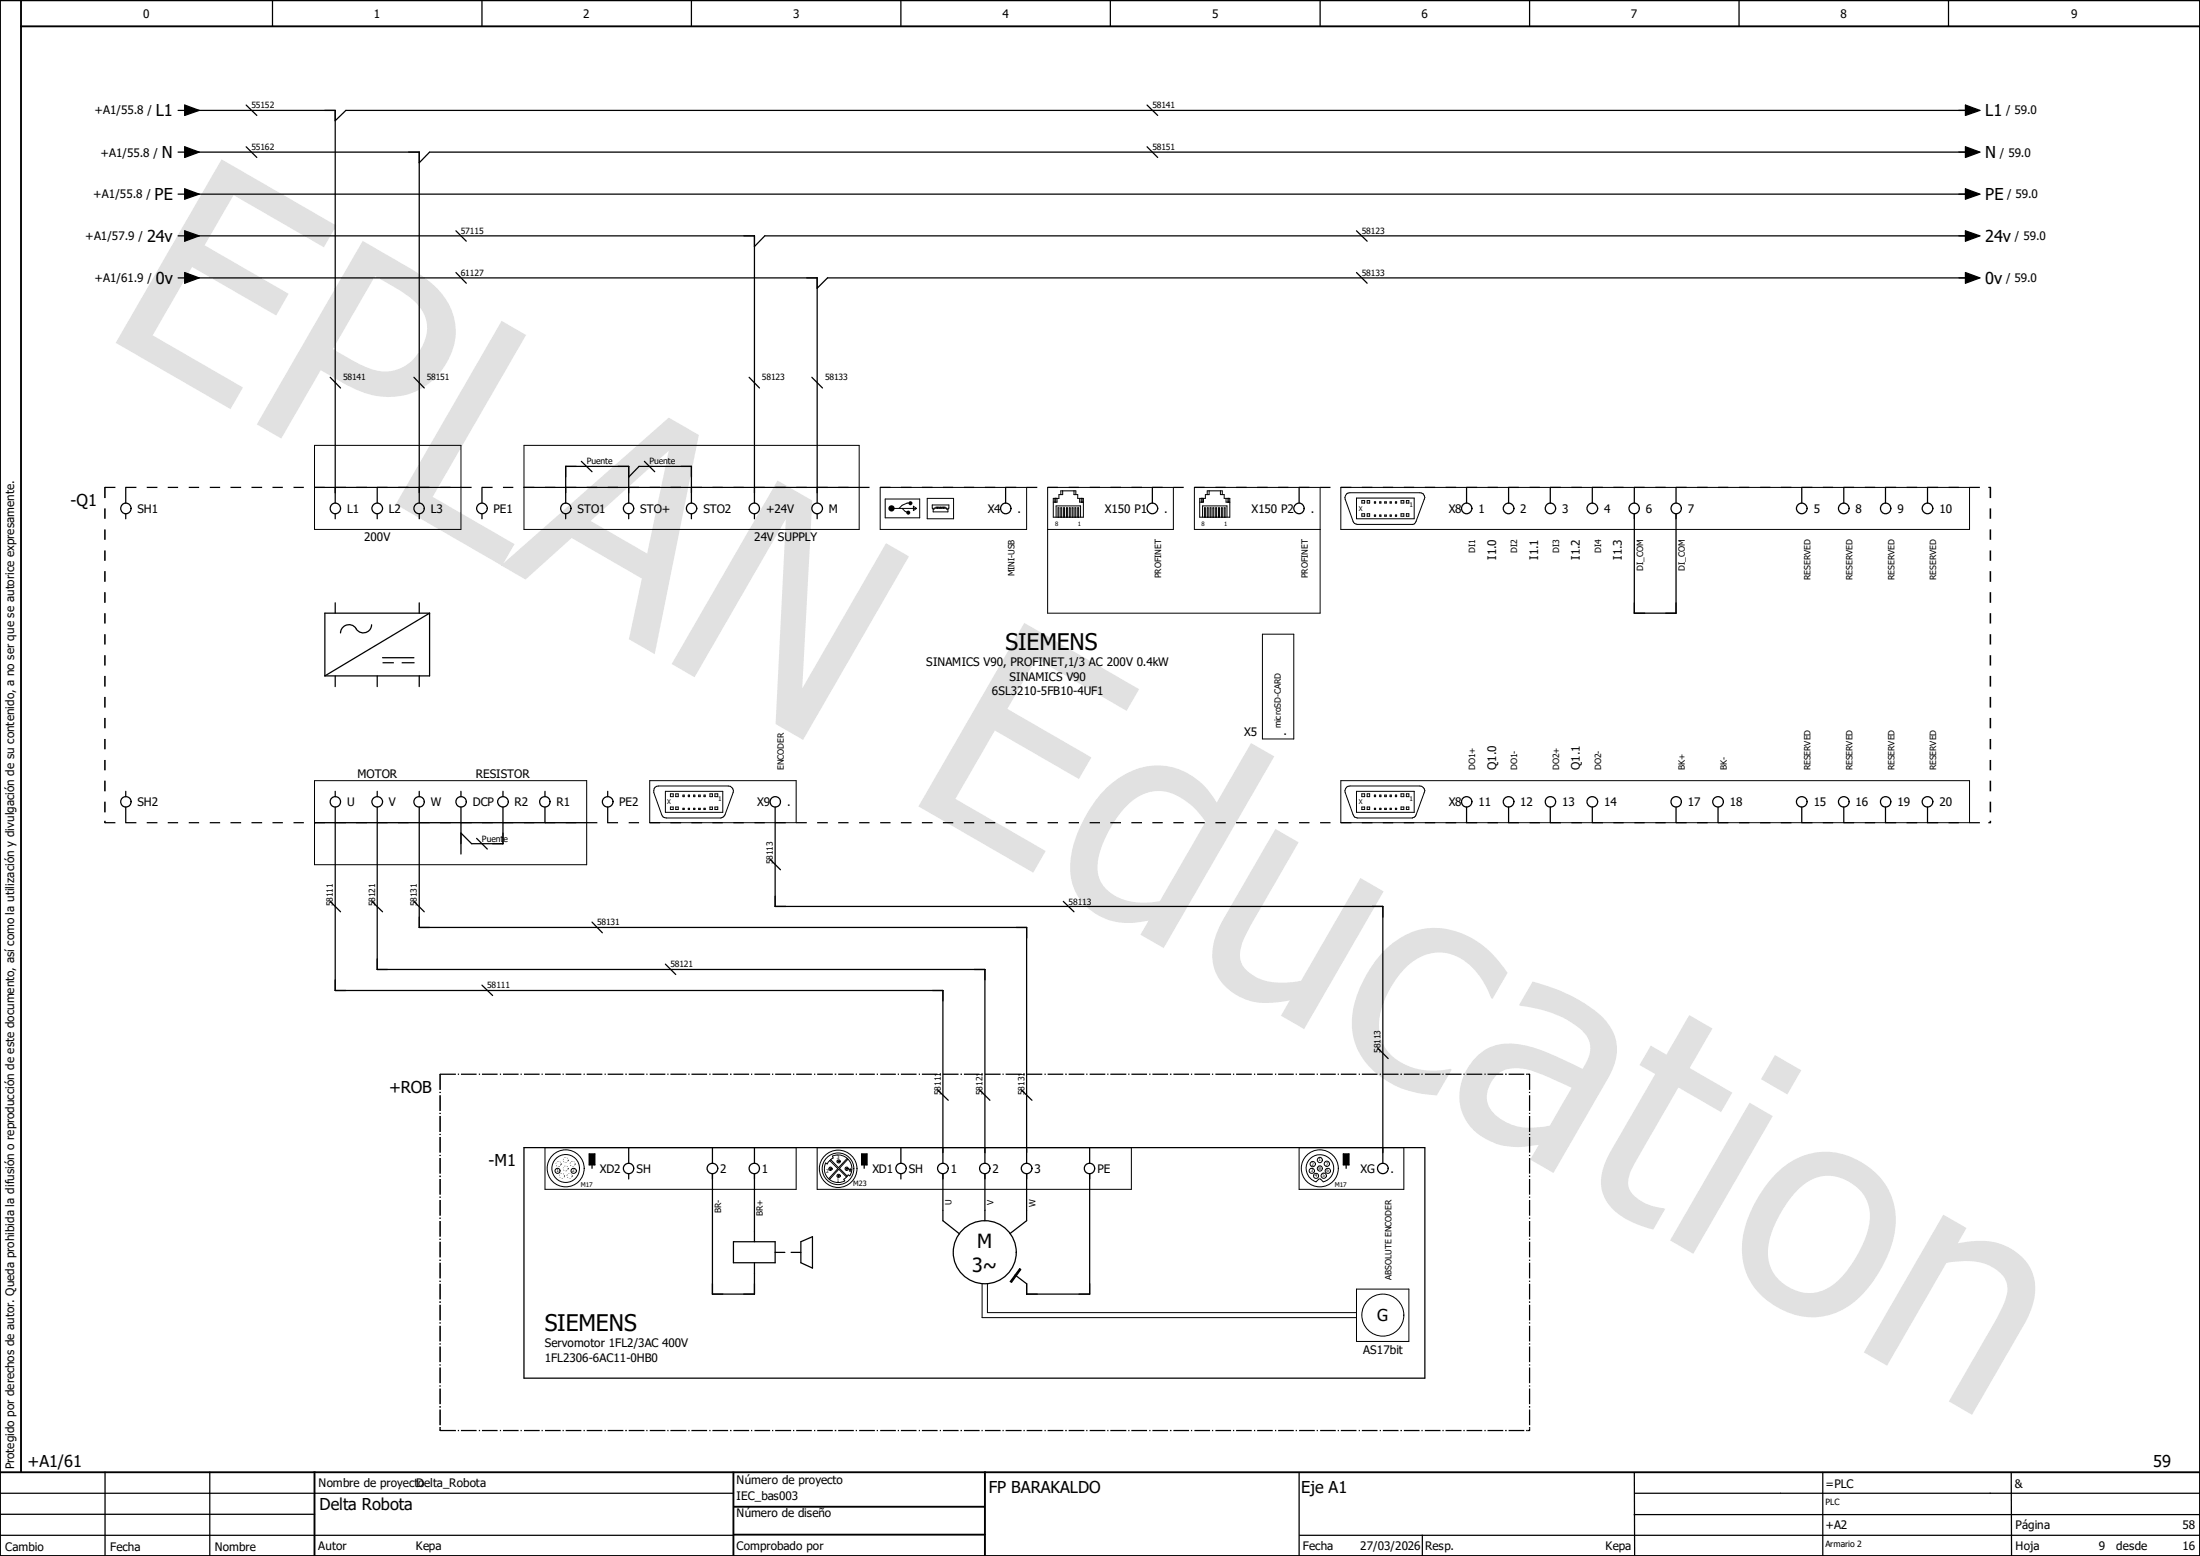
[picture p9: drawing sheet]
<svg xmlns="http://www.w3.org/2000/svg" width="297mm" height="210mm" viewBox="0 0 297 210" stroke-linecap="round" stroke-linejoin="round" font-family="sans-serif">
<path d="M210.1 -.1l-210.1 210.2M0 160.4l70.2 49.6M0 210v.1" fill="none" stroke="#fff" stroke-width=".14"/>
<g fill="none" stroke="#000" stroke-width=".17">
<path d="M36.8 0v3.6M65.1 0v3.6M93.3 0v3.6M121.6 0v3.6M149.9 0v3.6M178.2 0v3.6M206.5 0v3.6M234.8 0v3.6M263.1 0v3.6M14.2 198.7v11.3M28.3 198.7v11.3M175.4 198.8v11.2"/>
<path d="M220.6 198.8l.1 11M246.1 198.8v11.2M271.5 198.8l.1 11.1M0 207.2h99M0 201.5h99M0 204.4h42.5M175.5 207.2h121.5M192 207.2v2.8M220.6 204.4h76.4M220.6 201.5h76.4"/>
</g>
<path d="M0 0h297v210h-297zM2.8 3.6h294.2M2.8 0v198.7M0 198.7h297M42.5 198.7v11.3M99 198.8v11.1M133 198.7v11.3M99 203.4h33.9M99.1 207.1h33.9" fill="none" stroke="#000" stroke-width=".25"/>
<path d="M29.9 21.5l15.5 9-1.7 2.9-12.2-7.1-3.9 6.8 11.4 6.6-1.7 2.9-11.4-6.6-5.3 9.3 12.2 7-1.7 2.9-15.5-8.9zM49 32.5l6.2 3.6a13 13 0 0 1 5.6 5.3 7.9 7.9 0 0 1-.8 8.1 9.1 9.1 0 0 1-11.7 3.2 38.5 38.5 0 0 1-5-2.7l-5.3 9.2-3.3-1.9zM50.6 37.3l-5.7 9.8 2.3 1.3a10.2 10.2 0 0 0 5 1.7 6.1 6.1 0 0 0 5.3-6.9 7.2 7.2 0 0 0-3.6-4.1zM67.7 43.3l3.3 1.9-12.6 21.9 11.1 6.3-1.7 3-14.4-8.3zM67.6 76.3l22.7-19.9 4 2.3-5.9 29.6-3.5-2 1.8-8.2-9.5-5.5-6.2 5.6zM79.7 70.3l7.7 4.4 2.9-13.9zM105 64.9l4.7 2.7-1.4 25.3 11.3-19.6 3.1 1.8-14.3 24.8-3.7-2.2 1.4-27.6-12.3 21.3-3.1-1.8zM138.3 84.1l15.5 8.9-1.7 2.9-12.2-7-3.9 6.8 11.3 6.5-1.6 2.9-11.4-6.5-5.3 9.2 12.2 7.1-1.7 2.9-15.5-9zM149.4 106.4a9.5 9.5 0 0 1 9.3-2.7 9.8 9.8 0 0 1 5.6 4.6l4.6-8 3.1 1.8-14.9 25.9-3.1-1.8 1.1-1.9a9.1 9.1 0 0 1-7.5-1.2 7.2 7.2 0 0 1-3-7.5 18 18 0 0 1 4.8-9.2zM152.1 108.8a15.1 15.1 0 0 0-3.9 7.8 4.5 4.5 0 0 0 3.2 4.7 9.6 9.6 0 0 0 5.2 .3l6.2-10.7a9.3 9.3 0 0 0-5.7-4.1 5.9 5.9 0 0 0-5 2zM172.2 111.9l3.1 1.8-6.4 11.1a8.6 8.6 0 0 0-1.5 4.4 4 4 0 0 0 3 3 10.8 10.8 0 0 0 5.2 .2l8.1-13.9 3.1 1.8-10.7 18.6-3.2-1.8 1.2-2.1a10.2 10.2 0 0 1-6.6-.4 6.3 6.3 0 0 1-3.4-8.3l1.1-2.4zM186.7 128.5a9.3 9.3 0 0 1 10.5-2.6 13.2 13.2 0 0 1 6.3 5.4l-2 3.5-.2-.1a9.9 9.9 0 0 0-4.8-5.7 6 6 0 0 0-6.6 1.5 12.9 12.9 0 0 0-3.7 7.4 5.7 5.7 0 0 0 4 6 9.8 9.8 0 0 0 5.6 .4l.2 .1-2 3.5a12.4 12.4 0 0 1-10.3-5.4 9.5 9.5 0 0 1-.2-9 17.6 17.6 0 0 1 3.2-5zM201.9 145.2a3.6 3.6 0 0 0-.6 4.6 7.1 7.1 0 0 0 6.9 2.3l1-.2 3-5.1-1.9-.8a15.4 15.4 0 0 0-5.6-1.8h-.4a3.2 3.2 0 0 0-2.4 1zM206.9 132.5a21.8 21.8 0 0 1 9.6 4.9 6.1 6.1 0 0 1 .9 7.7l-7.7 13.2-3.1-1.8 1.1-2a10.5 10.5 0 0 1-6.4-.4 6.6 6.6 0 0 1-3-10.3 6.3 6.3 0 0 1 6.8-2.8 28.7 28.7 0 0 1 7.8 2.9l.7 .4a4.3 4.3 0 0 0 .9-3.8 7 7 0 0 0-3.4-3.1 17.9 17.9 0 0 0-5.8-1.6l-.2-.1zM222.9 141.1l2.1 1.2 3.1-5.3 3.1 1.8-3.1 5.4 5.8 3.3-1.5 2.6-5.8-3.3-5.1 8.9a10.4 10.4 0 0 0-1.7 3.8 2.76 2.76 0 0 0 1.6 2.5 6.9 6.9 0 0 0 3.2 1.1l.2 .1-1.6 2.8-1.2-.4a10.4 10.4 0 0 1-4.9-3.1 5.4 5.4 0 0 1-.4-5.7l.8-1.5 6-10.3-2.2-1.3zM236.2 148.8l3.1 1.8-10.7 18.6-3.1-1.8zM239.6 142.4l3.6 2.1-1.9 3.2-3.6-2zM239.5 158.6a9.1 9.1 0 0 1 12.5-1.3 9 9 0 0 1 3.5 10.5 16.9 16.9 0 0 1-5.9 8.5 8.9 8.9 0 0 1-10.5-.4 9 9 0 0 1-3.4-10.6 18.1 18.1 0 0 1 3.8-6.7zM242.6 160.7a15.1 15.1 0 0 0-3.9 7.7 5.6 5.6 0 0 0 6.9 6 8.5 8.5 0 0 0 4.5-4 12.4 12.4 0 0 0 2.3-6.3 5.6 5.6 0 0 0-6.2-5.4 6.1 6.1 0 0 0-3.6 2zM262.4 163.9l3.1 1.9-1.2 2a9.7 9.7 0 0 1 7.1 .7 6.2 6.2 0 0 1 2.9 7.9l-1.1 2.5-7 12.1-3.1-1.9 6.1-10.5a11.7 11.7 0 0 0 1.8-4.5 3.3 3.3 0 0 0-2.1-3.1 9.3 9.3 0 0 0-6.1-.5l-8 13.8-3.2-1.8z" fill="#e1e1e1"/>
<g fill="none" stroke="#000" stroke-width=".17">
<path d="M24 14.9h.9M24.9 14.2l2 .7-2 .7zM24.9 19.8l2 .7-2 .8zM25.5 14.9h19.8v53M33.2 14.2l1.5 1.4M33.2 19.8l1.5 1.5M154.9 14.2l1.4 1.4M154.9 19.8l1.4 1.5M265.3 14.2l2 .7-2 .7zM265.3 19.8l2 .7-2 .8zM265.9 14.9h-219.2l-1.4 1.4M24 20.5h.9"/>
<path d="M24 31.8h.9M24 37.5h.9M24 26.2h.9M24.9 25.5l2 .7-2 .7zM24.9 31.2l2 .6-2 .8zM24.9 36.8l2 .7-2 .7zM25.5 20.5h31.1v47.4M25.5 31.8h76.4v36.1M25.5 37.5h84.8v30.4M25.5 26.2h240.4M61.6 31.2l1.3 1.4M61.6 36.8l1.3 1.4"/>
<path d="M183.1 31.2l1.5 1.4M183.1 36.8l1.5 1.4M265.3 25.5l2 .7-2 .7zM265.3 31.2l2 .6-2 .8zM265.3 36.8l2 .7-2 .7zM265.9 20.5h-207.9l-1.4 1.5M265.9 31.8h-162.6l-1.4 1.5M265.9 37.5h-154.2l-1.4 1.4M44.6 50.9l1.4 1.5M55.9 50.9l1.4 1.5M101.1 50.9l1.4 1.5M109.6 50.9l1.4 1.5"/>
<path d="M17 65.8v2.1M17 69.3v.7M45.3 69.3v.7M50.9 65.8v2.1M50.9 69.3v.7M56.6 69.3v.7M65.1 65.8v2.1M65.1 69.3v.7M76.4 67.9v-5h8.5v5M76.4 69.3v.7M78.5 62.3l1.4 1.4M84.9 64.4l1.4-1.5h7v5"/>
<path d="M84.9 69.3v.7M87 62.3l1.4 1.4M93.3 69.3v.7M101.9 69.3v.7M110.3 69.3v.7M135.8 65.8v2.1M155.6 65.8v2.1M175.4 65.8v2.1M198 65.8v2.1M203.7 65.8v2.1M209.3 65.8v2.1M215 65.8v2.1"/>
<path d="M220.6 69.3v13.5h5.7v-13.5M220.6 65.8v2.1M226.3 65.8v2.1M243.2 65.8v2.1M248.9 65.8v2.1M254.6 65.8v2.1M260.2 65.8v2.1M45.3 81.4v1.4M45.3 91.2v1.5M50.2 84.3a1.12 1.12 0 0 1-.9 1.1 1.12 1.12 0 0 1-1.2-.5 1.14 1.14 0 0 0-1.3-.5 1.14 1.14 0 0 0-.8 1M50.9 91.2v1.5M51.6 88.8h4.3"/>
<path d="M51.6 89.5h1.6M54.3 89.5h1.6M56.6 81.4v1.4M56.6 91.2v1.5M58 82.8h-14.1v8.4M58 82.8v8.4h-14.1M58 82.8l-14.1 8.4M17 106.8v.7M17 108.9v2.1M45.3 106.8v.7M45.3 108.9v24.8h82v23.3M50.9 106.8v.7"/>
<path d="M50.9 108.9v22h82.1v26.1M56.6 106.8v.7M56.6 108.9v16.3h82v31.8M62.2 106.8v.7M62.2 108.9v6.4M64.3 113.2l1.5 1.4M67.9 108.9v5h-4.2l-1.5-1.5M67.9 106.8v.7M73.6 106.8v.7M73.6 108.9v2.1M82 106.8v.7M82 108.9v2.1"/>
<path d="M104 116l1.4 1.4M104.6 108.9v13.4h82.1v34.7M198 108.9v2.1M203.7 108.9v2.1M209.3 108.9v2.1M215 108.9v2.1M226.3 108.9v2.1M231.9 108.9v2.1M243.2 108.9v2.1M248.9 108.9v2.1M254.6 108.9v2.1M260.2 108.9v2.1"/>
<path d="M44.6 121.7l1.4 1.4M50.2 121.7l1.4 1.4M55.9 121.7l1.4 1.4M65.1 133l1.4 1.4M79.9 124.5l1.4 1.4M89.8 130.1l1.4 1.4M143.6 121.7l1.4 1.4M70.7 154.9h121.7v31.1h-121.7zM79.5 155.7h.8v1.5h-.8zM79.9 157.2v.5M84.9 154.9v2.1M84.9 158.4v.7"/>
<path d="M96.2 158.4v16.3h5.7v-4.3M96.2 154.9v2.1M101.9 154.9v2.1M101.9 158.4v9.2M116.3 155.7h.8v1.5h-.8zM116.7 157.2v.5M121.6 154.9v2.1M121.6 158.4v.7M126.6 147.1l1.4 1.4M127.3 158.4v6.4l2.2 1.7M132.2 147.1l1.4 1.4M133 158.4v6.4"/>
<path d="M137.9 147.1l1.4 1.4M138.6 158.4v6.4l-2.2 1.7M147.1 158.4v16.3h-8.5v-1.4l-1.6-1.2M147.1 154.9v2.1M181.4 155.7h.7v1.5h-.7zM181.7 157.2v.5M186 141.4l1.4 1.5M99 167.6h5.6v2.8h-5.6zM104.6 169h1.4M106.8 169h1.3M108.1 167.6l1.6-.7v4.3l-1.6-.8zM137.7 171.2l.1 .2-1.2 1.7-.2-.1z"/>
<circle cx="17" cy="68.6" r=".71"/>
<circle cx="45.3" cy="68.6" r=".71"/>
<circle cx="50.9" cy="68.6" r=".72"/>
<circle cx="56.6" cy="68.6" r=".71"/>
<circle cx="65.1" cy="68.6" r=".72"/>
<circle cx="76.4" cy="68.6" r=".71"/>
<circle cx="84.9" cy="68.6" r=".7"/>
<circle cx="93.4" cy="68.6" r=".71"/>
<circle cx="101.8" cy="68.6" r=".71"/>
<circle cx="110.3" cy="68.6" r=".72"/>
<circle cx="135.8" cy="68.6" r=".71"/>
<circle cx="155.6" cy="68.6" r=".72"/>
<circle cx="175.4" cy="68.6" r=".7"/>
<circle cx="198" cy="68.6" r=".71"/>
<circle cx="203.7" cy="68.6" r=".72"/>
<circle cx="209.3" cy="68.6" r=".71"/>
<circle cx="215" cy="68.6" r=".72"/>
<circle cx="220.6" cy="68.6" r=".71"/>
<circle cx="226.3" cy="68.6" r=".71"/>
<circle cx="243.3" cy="68.6" r=".72"/>
<circle cx="248.9" cy="68.6" r=".72"/>
<circle cx="254.6" cy="68.6" r=".71"/>
<circle cx="260.2" cy="68.6" r=".72"/>
<circle cx="17" cy="108.2" r=".7"/>
<circle cx="45.3" cy="108.2" r=".7"/>
<circle cx="50.9" cy="108.2" r=".71"/>
<circle cx="56.6" cy="108.2" r=".7"/>
<circle cx="62.2" cy="108.2" r=".7"/>
<circle cx="67.9" cy="108.2" r=".71"/>
<circle cx="73.6" cy="108.2" r=".7"/>
<circle cx="82.1" cy="108.2" r=".71"/>
<circle cx="104.7" cy="108.2" r=".7"/>
<circle cx="198" cy="108.2" r=".7"/>
<circle cx="203.7" cy="108.2" r=".71"/>
<circle cx="209.3" cy="108.2" r=".7"/>
<circle cx="215" cy="108.2" r=".71"/>
<circle cx="226.3" cy="108.2" r=".7"/>
<circle cx="232" cy="108.2" r=".71"/>
<circle cx="243.3" cy="108.2" r=".71"/>
<circle cx="248.9" cy="108.2" r=".71"/>
<circle cx="254.6" cy="108.2" r=".7"/>
<circle cx="260.2" cy="108.2" r=".71"/>
<circle cx="84.9" cy="157.7" r=".7"/>
<circle cx="96.2" cy="157.7" r=".71"/>
<circle cx="101.8" cy="157.7" r=".7"/>
<circle cx="121.6" cy="157.7" r=".7"/>
<circle cx="127.3" cy="157.7" r=".71"/>
<circle cx="132.9" cy="157.7" r=".7"/>
<circle cx="138.6" cy="157.7" r=".71"/>
<circle cx="147.1" cy="157.7" r=".7"/>
<circle cx="186.7" cy="157.7" r=".71"/>
<circle cx="132.9" cy="169" r="4.3"/>
</g>
<g fill="none" stroke="#000" stroke-width=".14">
<path d="M42.5 65.8h19.7M42.5 60.1h19.7v11.4h-19.7zM70.7 65.8h45.3M70.7 60.1h45.3v11.4h-45.3zM118.8 65.8h19.8v5.7h-19.8zM119.5 67.4h4.7v2.5h-4.7zM120.4 68.6h3.3M121.8 68.6l.4 .4 .4 .2M122.8 67.9h-.3l-.7 .3-.4 .4M123.3 68.3l.4 .3-.4 .3zM125.2 67.3h3.5v2.7h-3.5zM126 68.7h.1v-.1h1.7v.1h.2"/>
<path d="M126 68.7v.4h2v-.4M126 68.7l-.1-.1v-.4h2.2v.4l-.1 .1M126.4 68.6v-.1h.1v.1M126.6 68.6v-.1h.2v.1M126.9 68.6v-.1h.1v.1M127.2 68.6v-.1h.1v.1M127.4 68.6v-.1h.2v.1M141.4 71.5h17v-5.7h-17v17h36.8v-17h-17v5.7h17M142.4 67.3v.5M142.5 67.3v.5M142.6 69.8v-1.5h3.3v1.5M142.7 67.3v.5h-.5"/>
<path d="M142.8 69.8v-1.3h.2v1.3M143.2 66.8v-.5h2v.5M143.2 69.8v-1.3h.1v1.3M143.5 66.3v.5h-.5v.5h-.8v2.5h4.1v-2.5h-.8v-.5h-.5v-.5M143.6 69.8v-1.3h.1v1.3M144 69.8v-1.3h.1v1.3M144.4 69.8v-1.3h.1v1.3M144.7 69.8v-1.3h.2v1.3M145.1 69.8v-1.3h.1v1.3M145.5 69.8v-1.3h.1v1.3M145.8 67.3v.5h.5M146 67.3v.5"/>
<path d="M146.1 67.3v.5M162.2 67.3v.5M162.3 67.3v.5M162.3 69.8v-1.5h3.4v1.5M162.5 67.3v.5h-.5M162.6 69.8v-1.3h.1v1.3M163 66.8v-.5h2v.5M163 69.8v-1.3h.1v1.3M163.2 66.3v.5h-.5v.5h-.7v2.5h4v-2.5h-.7v-.5h-.5v-.5M163.4 69.8v-1.3h.1v1.3M163.7 69.8v-1.3h.2v1.3M164.1 69.8v-1.3h.2v1.3"/>
<path d="M164.5 69.8v-1.3h.1v1.3M164.9 69.8v-1.3h.1v1.3M165.3 69.8v-1.3h.1v1.3M165.5 67.3v.5h.5M165.8 67.3v.5M165.9 67.3v.5M181 65.8h84.9v5.7h-84.9zM181.8 66.7l.4-.2h9.5a.62 .62 0 0 1 .6 .9l-1.1 3-.2 .3-.2 .1h-7.5a.62 .62 0 0 1-.6-.4l-1.1-3v-.3zM183.1 67.2h7.8v2.8h-7.8zM183.9 67.6h.3v.3h-.3zM183.9 69.3h.3v.4h-.3zM184.6 67.6h.3v.3h-.3z"/>
<path d="M184.6 69.3h.3v.4h-.3zM185.5 67.7h.2v.2h-.2zM185.5 69.5h.2v.2h-.2zM186.3 67.7h.1v.2h-.1zM186.3 69.5h.1v.2h-.1zM186.9 67.7h.3v.2h-.3zM186.9 69.5h.3v.2h-.3zM187.7 67.7h.1v.2h-.1zM187.7 69.5h.1v.2h-.1zM188.4 67.7h.2v.2h-.2zM188.4 69.5h.2v.2h-.2zM189.1 67.6h.4v.3h-.4z"/>
<path d="M189.1 69.3h.4v.4h-.4zM189.9 67.6h.3v.3h-.3zM189.9 69.3h.3v.4h-.3zM170.4 85.6h4.3v14.1h-4.3zM42.5 105.4h36.7v11.3h-36.7zM42.5 111h36.7M87.7 105.4h19.8v5.6h-19.8zM88.4 106.3l.5-.2h9.4a.7 .7 0 0 1 .7 .9l-1.1 3-.4 .4h-7.5a.6 .6 0 0 1-.7-.5l-1-2.9v-.5zM89.8 106.8h7.8v2.8h-7.8zM90.5 107.1h.4v.4h-.4zM90.5 108.9h.4v.4h-.4zM91.2 107.1h.4v.4h-.4z"/>
<path d="M91.2 108.9h.4v.4h-.4zM92.2 107.3h.2v.2h-.2zM92.2 109.1h.2v.2h-.2zM92.9 107.3h.2v.2h-.2zM92.9 109.1h.2v.2h-.2zM93.6 107.3h.2v.2h-.2zM93.6 109.1h.2v.2h-.2zM94.3 107.3h.2v.2h-.2zM94.3 109.1h.2v.2h-.2zM95 107.3h.2v.2h-.2zM95 109.1h.2v.2h-.2zM95.8 107.1h.4v.4h-.4z"/>
<path d="M95.8 108.9h.4v.4h-.4zM96.5 107.1h.4v.4h-.4zM96.5 108.9h.4v.4h-.4zM181 105.4h84.9v5.6h-84.9zM181.8 106.3l.4-.2h9.5a.65 .65 0 0 1 .6 .9l-1.1 3-.2 .3-.3 .1h-7.4a.59 .59 0 0 1-.6-.5l-1.1-2.9v-.3zM183.1 106.8h7.8v2.8h-7.8zM183.9 107.1h.3v.4h-.3zM183.9 108.9h.3v.4h-.3zM184.6 107.1h.3v.4h-.3zM184.6 108.9h.3v.4h-.3zM185.5 107.3h.2v.2h-.2zM185.5 109.1h.2v.2h-.2z"/>
<path d="M186.3 107.3h.1v.2h-.1zM186.3 109.1h.1v.2h-.1zM186.9 107.3h.3v.2h-.3zM186.9 109.1h.3v.2h-.3zM187.7 107.3h.1v.2h-.1zM187.7 109.1h.1v.2h-.1zM188.4 107.3h.2v.2h-.2zM188.4 109.1h.2v.2h-.2zM189.1 107.1h.4v.4h-.4zM189.1 108.9h.4v.4h-.4zM189.9 107.1h.3v.4h-.3zM189.9 108.9h.3v.4h-.3z"/>
<path d="M73.6 154.9h33.9v5.6h-33.9zM75.8 157.1h-.1M76.2 158.7h.1M76.7 156.6h.1M76.7 157.7h.1M77.3 158.7h.1M77.6 157.1h.1M110.3 154.9h42.4v5.6h-42.4zM112 157.6l.1-.1 .2 .1 .1 .2-.1 .1-.2 .1-.1-.1-.1-.1zM112 156.6l1.1 1.1-1.2 1.4M112 157.7h.2v.1h-.2zM112.4 156a1.85 1.85 0 0 1 2.1 .5 1.85 1.85 0 0 1 .2 2.2l-.2-.1-.6 .6 .1 .2a1.86 1.86 0 0 1-2.1-.3 1.86 1.86 0 0 1-.4-2.1l.2 .1 .3-.5 .5-.3z"/>
<path d="M113 158.6h.4l.1 .1-.1 .2h-.4zM113.1 156.6h.3l.1 .2-.1 .1h-.3l-.1-.1zM113.1 158.6h.2v.2h-.2zM113.1 156.7h.2v.1h-.2zM114.1 157.6h.4v.3l-.2 .1-.2-.1zM114.2 157.7h.2v.1h-.2zM114.3 158.9l-1.1-1.1-1.2 1.4M114.4 156.3l-1.2 1.3-1.1-1.1M114.5 156.5l-1.2 1.2 1.1 1M114.6 157.9h.3M114.7 158.1h.2M114.8 157.7v.2"/>
<path d="M175.4 154.9h14.1v5.6h-14.1zM176.9 156.4a1.86 1.86 0 0 1 2.9 .4 1.86 1.86 0 0 1-1.2 2.7l-.4-.4-.5 .4a1.89 1.89 0 0 1-.8-3.1zM132.6 173.3v4.5h50.5M133.3 173.3v3.9h49.8M183.1 174h7.1v7.1h-7.1z"/>
<circle cx="75.3" cy="158" r=".34"/>
<circle cx="76.4" cy="157.7" r="1.87"/>
<circle cx="76.4" cy="157.7" r="2.5"/>
<circle cx="77.5" cy="158" r=".35"/>
<circle cx="113.1" cy="157.8" r="2.13"/>
<circle cx="113.2" cy="157.8" r="2.53"/>
<circle cx="177.1" cy="158" r=".35"/>
<circle cx="177.2" cy="157.1" r=".36"/>
<circle cx="177.7" cy="158.7" r=".35"/>
<circle cx="178.2" cy="157.7" r=".35"/>
<circle cx="178.2" cy="156.6" r=".35"/>
<circle cx="178.2" cy="157.7" r="2.5"/>
<circle cx="178.7" cy="158.7" r=".36"/>
<circle cx="179.1" cy="157.1" r=".36"/>
<circle cx="179.3" cy="158" r=".35"/>
<circle cx="186.7" cy="177.5" r="2.84"/>
</g>
<g fill="#000">
<path d="M120 68.4a.42 .42 0 0 1 .5-.2 .42 .42 0 0 1 .3 .4h-.4h.4a.42 .42 0 0 1-.6 .4 .42 .42 0 0 1-.2-.6z" fill-rule="evenodd"/>
<path d="M122.4 69.1l.2-.2 .3 .3h-.3h.3a.28 .28 0 0 1-.3 .3 .28 .28 0 0 1-.2-.4z" fill-rule="evenodd"/>
<path d="M122.7 67.7h.3l.2 .2h-.3h.3a.28 .28 0 0 1-.3 .3 .28 .28 0 0 1-.3-.3z" fill-rule="evenodd"/>
</g>
<g fill="#000">
<path d="M24.9 14.2l2 .7-2 .7zM24.9 19.8l2 .7-2 .8zM265.3 14.2l2 .7-2 .7zM265.3 19.8l2 .7-2 .8zM24.9 25.5l2 .7-2 .7zM24.9 31.2l2 .6-2 .8zM24.9 36.8l2 .7-2 .7zM265.3 25.5l2 .7-2 .7zM265.3 31.2l2 .6-2 .8zM265.3 36.8l2 .7-2 .7zM268.4 65.7l.4 .1-.4 .1zM14.1 110.8h.2l-.1 .3-.1-.1z"/>
<path d="M268.4 111h.4l-.4 .1zM268.6 110.8h.2l-.1 .3-.1-.1zM79.5 155.7h.8v1.5h-.8zM116.3 155.7h.8v1.5h-.8zM181.4 155.7h.7v1.5h-.7zM206.2 144.9l.4 .1-.4 .1zM137.7 171.2l.1 .2-1.2 1.7-.2-.1zM59.3 192.8h.2l-.1 .4-.1-.1zM206.2 193l.4 .1-.4 .1zM206.4 192.8h.2l-.1 .4z"/>
<path d="M14.1 65.8v1.4h.2v-1.4l-.1-.1zM14.1 68.6v1.4h.2v-1.4zM14.1 71.5v1.4h.2v-1.4zM14.1 74.3v1.4h.2v-1.4zM14.1 77.1v1.4h.2v-1.4zM14.1 79.9v1.5h.2v-1.5zM14.1 82.8v1.4h.2v-1.4zM14.1 85.6v1.4h.2v-1.4zM14.1 88.4v1.4h.2v-1.4zM14.1 91.2v1.5h.2v-1.5zM14.1 94.1v1.4h.2v-1.4zM14.1 96.9v1.4h.2v-1.4zM14.1 99.7v1.4h.2v-1.4zM14.1 102.6v1.4h.2v-1.4zM14.1 105.4v1.4h.2v-1.4zM14.1 108.2v1.4h.2v-1.4z"/>
<path d="M14.1 65.8l.1 .1h1.4v-.2h-1.4zM17 65.7v.2h1.4v-.2zM19.8 65.7v.2h1.5v-.2zM22.6 65.7v.2h1.4v-.2zM25.5 65.7v.2h1.4v-.2zM28.3 65.7v.2h1.4v-.2zM31.1 65.7v.2h1.5v-.2zM34 65.7v.2h1.4v-.2zM36.8 65.7v.2h1.4v-.2zM39.6 65.7v.2h1.4v-.2zM42.5 65.7v.2h1.4v-.2z"/>
<path d="M45.3 65.7v.2h1.4v-.2zM48.1 65.7v.2h1.4v-.2zM50.9 65.7v.2h1.4v-.2zM53.8 65.7v.2h1.4v-.2zM56.6 65.7v.2h1.4v-.2zM59.4 65.7v.2h1.4v-.2zM62.2 65.7v.2h1.5v-.2zM65.1 65.7v.2h1.4v-.2zM67.9 65.7v.2h1.4v-.2zM70.7 65.7v.2h1.4v-.2zM73.6 65.7v.2h1.4v-.2z"/>
<path d="M76.4 65.7v.2h1.4v-.2zM79.2 65.7v.2h1.4v-.2zM82 65.7v.2h1.4v-.2zM84.9 65.7v.2h1.4v-.2zM87.7 65.7v.2h1.4v-.2zM90.5 65.7v.2h1.4v-.2zM93.3 65.7v.2h1.5v-.2zM96.2 65.7v.2h1.4v-.2zM99 65.7v.2h1.4v-.2zM101.9 65.7v.2h1.4v-.2zM104.6 65.7v.2h1.5v-.2z"/>
<path d="M107.5 65.7v.2h1.4v-.2zM110.3 65.7v.2h1.5v-.2zM113.2 65.7v.2h1.4v-.2zM116 65.7v.2h1.4v-.2zM118.8 65.7v.2h1.4v-.2zM121.6 65.7v.2h1.5v-.2zM124.5 65.7v.2h1.4v-.2zM127.3 65.7v.2h1.4v-.2zM130.1 65.7v.2h1.4v-.2zM133 65.7v.2h1.4v-.2zM135.8 65.7v.2h1.4v-.2z"/>
<path d="M138.6 65.7v.2h1.4v-.2zM141.4 65.7v.2h1.4v-.2zM144.3 65.7v.2h1.4v-.2zM147.1 65.7v.2h1.4v-.2zM149.9 65.7v.2h1.4v-.2zM152.7 65.7v.2h1.5v-.2zM155.6 65.7v.2h1.4v-.2zM158.4 65.7v.2h1.4v-.2zM161.2 65.7v.2h1.4v-.2zM164.1 65.7v.2h1.4v-.2zM166.9 65.7v.2h1.4v-.2z"/>
<path d="M169.7 65.7v.2h1.5v-.2zM172.6 65.7v.2h1.3v-.2zM175.4 65.7v.2h1.4v-.2zM178.2 65.7v.2h1.4v-.2zM181 65.7v.2h1.5v-.2zM183.9 65.7v.2h1.4v-.2zM186.7 65.7v.2h1.4v-.2zM189.5 65.7v.2h1.4v-.2zM192.4 65.7v.2h1.4v-.2zM195.2 65.7v.2h1.4v-.2zM198 65.7v.2h1.4v-.2z"/>
<path d="M200.8 65.7v.2h1.4v-.2zM203.7 65.7v.2h1.4v-.2zM206.5 65.7v.2h1.4v-.2zM209.3 65.7v.2h1.4v-.2zM212.1 65.7v.2h1.5v-.2zM215 65.7v.2h1.4v-.2zM217.8 65.7v.2h1.4v-.2zM220.6 65.7v.2h1.4v-.2zM223.5 65.7v.2h1.4v-.2zM226.3 65.7v.2h1.4v-.2zM229.1 65.7v.2h1.4v-.2z"/>
<path d="M231.9 65.7v.2h1.4v-.2zM234.8 65.7v.2h1.4v-.2zM237.6 65.7v.2h1.4v-.2zM240.4 65.7v.2h1.5v-.2zM243.2 65.7v.2h1.5v-.2zM246.1 65.7v.2h1.4v-.2zM248.9 65.7v.2h1.4v-.2zM251.8 65.7v.2h1.4v-.2zM254.6 65.7v.2h1.4v-.2zM257.4 65.7v.2h1.4v-.2zM260.2 65.7v.2h1.5v-.2zM263.1 65.7v.2h1.4v-.2zM265.9 65.7v.2h1.4v-.2z"/>
<path d="M268.6 65.8v1.4h.2v-1.4l-.1-.1zM268.6 68.6v1.4h.2v-1.4zM268.6 71.5v1.4h.2v-1.4zM268.6 74.3v1.4h.2v-1.4zM268.6 77.1v1.4h.2v-1.4zM268.6 79.9v1.5h.2v-1.5zM268.6 82.8v1.4h.2v-1.4zM268.6 85.6v1.4h.2v-1.4zM268.6 88.4v1.4h.2v-1.4zM268.6 91.2v1.5h.2v-1.5zM268.6 94.1v1.4h.2v-1.4zM268.6 96.9v1.4h.2v-1.4zM268.6 99.7v1.4h.2v-1.4zM268.6 102.6v1.4h.2v-1.4zM268.6 105.4v1.4h.2v-1.4zM268.6 108.2v1.4h.2v-1.4z"/>
<path d="M14.1 111l.1 .1h1.4v-.1h-1.4zM17 111v.1h1.4v-.1zM19.8 111v.1h1.5v-.1zM22.6 111v.1h1.4v-.1zM25.5 111v.1h1.4v-.1zM28.3 111v.1h1.4v-.1zM31.1 111v.1h1.5v-.1zM34 111v.1h1.4v-.1zM36.8 111v.1h1.4v-.1zM39.6 111v.1h1.4v-.1zM42.5 111v.1h1.4v-.1z"/>
<path d="M45.3 111v.1h1.4v-.1zM48.1 111v.1h1.4v-.1zM50.9 111v.1h1.4v-.1zM53.8 111v.1h1.4v-.1zM56.6 111v.1h1.4v-.1zM59.4 111v.1h1.4v-.1zM62.2 111v.1h1.5v-.1zM65.1 111v.1h1.4v-.1zM67.9 111v.1h1.4v-.1zM70.7 111v.1h1.4v-.1zM73.6 111v.1h1.4v-.1z"/>
<path d="M76.4 111v.1h1.4v-.1zM79.2 111v.1h1.4v-.1zM82 111v.1h1.4v-.1zM84.9 111v.1h1.4v-.1zM87.7 111v.1h1.4v-.1zM90.5 111v.1h1.4v-.1zM93.3 111v.1h1.5v-.1zM96.2 111v.1h1.4v-.1zM99 111v.1h1.4v-.1zM101.9 111v.1h1.4v-.1zM104.6 111v.1h1.5v-.1z"/>
<path d="M107.5 111v.1h1.4v-.1zM110.3 111v.1h1.5v-.1zM113.2 111v.1h1.4v-.1zM116 111v.1h1.4v-.1zM118.8 111v.1h1.4v-.1zM121.6 111v.1h1.5v-.1zM124.5 111v.1h1.4v-.1zM127.3 111v.1h1.4v-.1zM130.1 111v.1h1.4v-.1zM133 111v.1h1.4v-.1zM135.8 111v.1h1.4v-.1z"/>
<path d="M138.6 111v.1h1.4v-.1zM141.4 111v.1h1.4v-.1zM144.3 111v.1h1.4v-.1zM147.1 111v.1h1.4v-.1zM149.9 111v.1h1.4v-.1zM152.7 111v.1h1.5v-.1zM155.6 111v.1h1.4v-.1zM158.4 111v.1h1.4v-.1zM161.2 111v.1h1.4v-.1zM164.1 111v.1h1.4v-.1zM166.9 111v.1h1.4v-.1z"/>
<path d="M169.7 111v.1h1.5v-.1zM172.6 111v.1h1.3v-.1zM175.4 111v.1h1.4v-.1zM178.2 111v.1h1.4v-.1zM181 111v.1h1.5v-.1zM183.9 111v.1h1.4v-.1zM186.7 111v.1h1.4v-.1zM189.5 111v.1h1.4v-.1zM192.4 111v.1h1.4v-.1zM195.2 111v.1h1.4v-.1zM198 111v.1h1.4v-.1z"/>
<path d="M200.8 111v.1h1.4v-.1zM203.7 111v.1h1.4v-.1zM206.5 111v.1h1.4v-.1zM209.3 111v.1h1.4v-.1zM212.1 111v.1h1.5v-.1zM215 111v.1h1.4v-.1zM217.8 111v.1h1.4v-.1zM220.6 111v.1h1.4v-.1zM223.5 111v.1h1.4v-.1zM226.3 111v.1h1.4v-.1zM229.1 111v.1h1.4v-.1z"/>
<path d="M231.9 111v.1h1.4v-.1zM234.8 111v.1h1.4v-.1zM237.6 111v.1h1.4v-.1zM240.4 111v.1h1.5v-.1zM243.2 111v.1h1.5v-.1zM246.1 111v.1h1.4v-.1zM248.9 111v.1h1.4v-.1zM251.8 111v.1h1.4v-.1zM254.6 111v.1h1.4v-.1zM257.4 111v.1h1.4v-.1zM260.2 111v.1h1.5v-.1zM263.1 111v.1h1.4v-.1zM265.9 111v.1h1.4v-.1z"/>
<path d="M59.3 145v2.1h.2v-2.1l-.1-.1zM59.3 147.4v.1h.2v-.1zM59.3 147.8v2.1h.2v-2.1zM59.3 150.2v.2h.2v-.2z"/>
<path d="M59.3 150.6v2.2h.2v-2.2zM59.3 153v.2h.2v-.2zM59.3 153.5v2.1h.2v-2.1zM59.3 155.9v.1h.2v-.1z"/>
<path d="M59.3 156.3v2.1h.2v-2.1zM59.3 158.7v.2h.2v-.2zM59.3 159.1v2.1h.2v-2.1zM59.3 161.5v.2h.2v-.2z"/>
<path d="M59.3 145l.1 .1h2.2v-.2h-2.2zM61.8 144.9v.2h.2v-.2zM62.2 144.9v.2h2.1v-.2zM64.6 144.9v.2h.2v-.2zM65.1 144.9v.2h2.1v-.2zM67.5 144.9v.2h.1v-.2zM67.9 144.9v.2h2.1v-.2zM70.3 144.9v.2h.1v-.2zM70.7 144.9v.2h2.2v-.2zM73.1 144.9v.2h.2v-.2zM73.6 144.9v.2h2.1v-.2zM75.9 144.9v.2h.2v-.2zM76.4 144.9v.2h2.1v-.2z"/>
<path d="M75.7 157.1v.2zM75.6 156.8h.1l-.1 .1zM75.2 156.8l.2-.1v.1zM75.1 157l-.1 .1zM75.1 157.3l.1 .1zM75.4 157.4h.1l.1 .1zM75.7 157.2v.2z"/>
<path d="M76.2 158.7v.1zM76 158.4l.2 .1zM75.6 158.4h.3zM75.5 158.5v.2zM75.5 158.9l.2 .1zM75.8 159h.2zM76.2 158.8l-.1 .1z"/>
<path d="M76.7 156.5v.2zM76.5 156.3l.2 .1zM76.2 156.3l.2-.1zM76 156.4v.2zM76 156.8h.2zM76.3 156.9h.2l-.2 .1zM76.6 156.8l.1-.1z"/>
<path d="M76.7 157.7v.2zM76.5 157.4l.2 .1zM76.2 157.4h.2h-.2zM76 157.5v.2zM76 157.9l.2 .1zM76.3 158h.2zM76.7 157.8v.1z"/>
<path d="M77.2 158.7l.1 .1h-.1zM77 158.4l.2 .1zM76.7 158.4l.2-.1zM76.5 158.5h.1v.2h-.1zM76.6 158.9l.1 .1zM76.9 159h.1zM77.1 158.9l.2-.1z"/>
<path d="M77.6 157.1v.1zM77.4 156.8l.2 .1zM77.1 156.8l.2-.1zM77 156.9v.2zM77 157.3l.1 .1zM77.3 157.4h.2l-.2 .1zM77.6 157.3v-.1z"/>
<path d="M78.8 144.9v.2h.2v-.2zM79.2 144.9v.2h2.1v-.2zM81.6 144.9v.2h.2v-.2zM82 144.9v.2h2.2v-.2zM84.4 144.9v.2h.2v-.2zM84.9 144.9v.2h2.1v-.2zM87.2 144.9v.2h.2v-.2zM87.7 144.9v.2h2.1v-.2zM90.1 144.9v.2h.2v-.2zM90.5 144.9v.2h2.2v-.2zM92.9 144.9v.2h.2v-.2zM93.3 144.9v.2h2.2v-.2zM95.8 144.9v.2h.1v-.2z"/>
<path d="M96.2 144.9v.2h2.1v-.2zM98.6 144.9v.2h.2v-.2zM99 144.9v.2h2.1v-.2zM101.4 144.9v.2h.2v-.2zM101.9 144.9v.2h2.1v-.2zM104.2 144.9v.2h.2v-.2zM104.6 144.9v.2h2.2v-.2zM107.1 144.9v.2h.1v-.2zM107.5 144.9v.2h2.1v-.2zM109.9 144.9v.2h.2v-.2zM110.3 144.9v.2h2.1v-.2zM112.7 144.9v.2h.2v-.2zM113.2 144.9v.2h2.1v-.2z"/>
<path d="M115.5 144.9v.2h.2v-.2zM116 144.9v.2h2.1v-.2zM118.4 144.9v.2h.1v-.2zM118.8 144.9v.2h2.1v-.2zM121.2 144.9v.2h.2v-.2zM121.6 144.9v.2h2.1v-.2zM124 144.9v.2h.2v-.2zM124.5 144.9v.2h2.1v-.2zM126.9 144.9v.2h.1v-.2zM127.3 144.9v.2h2.1v-.2zM129.7 144.9v.2h.2v-.2zM130.1 144.9v.2h2.1v-.2zM132.5 144.9v.2h.2v-.2z"/>
<path d="M133 144.9v.2h2.1v-.2zM135.3 144.9v.2h.2v-.2zM135.8 144.9v.2h2.1v-.2zM138.2 144.9v.2h.1v-.2zM138.6 144.9v.2h2.1v-.2zM141 144.9v.2h.2v-.2zM141.4 144.9v.2h2.2v-.2zM143.8 144.9v.2h.2v-.2zM144.3 144.9v.2h2.1v-.2zM146.6 144.9v.2h.2v-.2zM147.1 144.9v.2h2.1v-.2zM149.5 144.9v.2h.1v-.2zM149.9 144.9v.2h2.2v-.2z"/>
<path d="M152.3 144.9v.2h.2v-.2zM152.7 144.9v.2h2.2v-.2zM155.2 144.9v.2h.1v-.2zM155.6 144.9v.2h2.1v-.2zM157.9 144.9v.2h.3v-.2zM158.4 144.9v.2h2.1v-.2zM160.8 144.9v.2h.2v-.2zM161.2 144.9v.2h2.2v-.2zM163.6 144.9v.2h.2v-.2zM164.1 144.9v.2h2.1v-.2zM166.5 144.9v.2h.1v-.2zM166.9 144.9v.2h2.1v-.2zM169.3 144.9v.2h.2v-.2z"/>
<path d="M169.7 144.9v.2h2.1v-.2zM172.1 144.9v.2h.2v-.2zM172.6 144.9v.2h2.1v-.2zM174.9 144.9v.2h.2v-.2zM175.4 144.9v.2h2.1v-.2zM177.8 144.9v.2h.1v-.2zM178.2 144.9v.2h2.1v-.2zM180.6 144.9v.2h.2v-.2zM181 144.9v.2h2.1v-.2zM183.4 144.9v.2h.2v-.2zM183.9 144.9v.2h2.1v-.2zM186.3 144.9v.2h.1v-.2zM186.7 144.9v.2h2.1v-.2z"/>
<path d="M189.1 144.9v.2h.2v-.2zM189.5 144.9v.2h2.1v-.2zM191.9 144.9v.2h.2v-.2zM192.4 144.9v.2h2.1v-.2zM194.7 144.9v.2h.2v-.2zM195.2 144.9v.2h2.1v-.2zM197.6 144.9v.2h.1v-.2zM198 144.9v.2h2.1v-.2zM200.4 144.9v.2h.2v-.2zM200.8 144.9v.2h2.1v-.2zM203.2 144.9v.2h.2v-.2zM203.7 144.9v.2h2.1v-.2zM206 144.9v.2h.2v-.2z"/>
<path d="M206.4 145v2.1h.2v-2.1l-.1-.1zM206.4 147.4v.1h.2v-.1zM206.4 147.8v2.1h.2v-2.1zM206.4 150.2v.2h.2v-.2z"/>
<path d="M206.4 150.6v2.2h.2v-2.2zM206.4 153v.2h.2v-.2zM206.4 153.5v2.1h.2v-2.1zM206.4 155.9v.1h.2v-.1z"/>
<path d="M206.4 156.3v2.1h.2v-2.1zM206.4 158.7v.2h.2v-.2zM206.4 159.1v2.1h.2v-2.1zM206.4 161.5v.2h.2v-.2z"/>
<path d="M59.3 162v2.1h.2v-2.1zM59.3 164.3v.2h.2v-.2zM59.3 164.8v2.1h.2v-2.1zM59.3 167.2v.1h.2v-.1z"/>
<path d="M59.3 167.6v2.1h.2v-2.1zM59.3 170v.2h.2v-.2zM59.3 170.4v2.2h.2v-2.2zM59.3 172.8v.2h.2v-.2z"/>
<path d="M59.3 173.3v2.1h.2v-2.1zM59.3 175.6v.3h.2v-.3zM59.3 176.1v2.1h.2v-2.1zM59.3 178.5v.1h.2v-.1z"/>
<path d="M59.3 178.9v2.2h.2v-2.2zM59.3 181.3v.2h.2v-.2zM59.3 181.7v2.2h.2v-2.2zM59.3 184.1v.2h.2v-.2z"/>
<path d="M206.4 162v2.1h.2v-2.1zM206.4 164.3v.2h.2v-.2zM206.4 164.8v2.1h.2v-2.1zM206.4 167.2v.1h.2v-.1z"/>
<path d="M206.4 167.6v2.1h.2v-2.1zM206.4 170v.2h.2v-.2zM206.4 170.4v2.2h.2v-2.2zM206.4 172.8v.2h.2v-.2z"/>
<path d="M206.4 173.3v2.1h.2v-2.1zM206.4 175.6v.3h.2v-.3zM206.4 176.1v2.1h.2v-2.1zM206.4 178.5v.1h.2v-.1z"/>
<path d="M206.4 178.9v2.2h.2v-2.2zM206.4 181.3v.2h.2v-.2zM206.4 181.7v2.2h.2v-2.2zM206.4 184.1v.2h.2v-.2z"/>
<path d="M59.3 184.6v2.1h.2v-2.1zM59.3 187v.2h.2v-.2zM59.3 187.4v2.1h.2v-2.1zM59.3 189.8v.2h.2v-.2zM59.3 190.2v2.2h.2v-2.2zM59.3 192.6v.2h.2v-.2z"/>
<path d="M59.3 193.1l.1 .1h2.2v-.2h-2.2zM61.8 193v.2h.2v-.2zM62.2 193v.2h2.1v-.2zM64.6 193v.2h.2v-.2zM65.1 193v.2h2.1v-.2zM67.5 193v.2h.1v-.2zM67.9 193v.2h2.1v-.2zM70.3 193v.2h.1v-.2zM70.7 193v.2h2.2v-.2zM73.1 193v.2h.2v-.2zM73.6 193v.2h2.1v-.2zM75.9 193v.2h.2v-.2zM76.4 193v.2h2.1v-.2z"/>
<path d="M78.8 193v.2h.2v-.2zM79.2 193v.2h2.1v-.2zM81.6 193v.2h.2v-.2zM82 193v.2h2.2v-.2zM84.4 193v.2h.2v-.2zM84.9 193v.2h2.1v-.2zM87.2 193v.2h.2v-.2zM87.7 193v.2h2.1v-.2zM90.1 193v.2h.2v-.2zM90.5 193v.2h2.2v-.2zM92.9 193v.2h.2v-.2zM93.3 193v.2h2.2v-.2zM95.8 193v.2h.1v-.2z"/>
<path d="M96.2 193v.2h2.1v-.2zM98.6 193v.2h.2v-.2zM99 193v.2h2.1v-.2zM101.4 193v.2h.2v-.2zM101.9 193v.2h2.1v-.2zM104.2 193v.2h.2v-.2zM104.6 193v.2h2.2v-.2zM107.1 193v.2h.1v-.2zM107.5 193v.2h2.1v-.2zM109.9 193v.2h.2v-.2zM110.3 193v.2h2.1v-.2zM112.7 193v.2h.2v-.2zM113.2 193v.2h2.1v-.2z"/>
<path d="M115.5 193v.2h.2v-.2zM116 193v.2h2.1v-.2zM118.4 193v.2h.1v-.2zM118.8 193v.2h2.1v-.2zM121.2 193v.2h.2v-.2zM121.6 193v.2h2.1v-.2zM124 193v.2h.2v-.2zM124.5 193v.2h2.1v-.2zM126.9 193v.2h.1v-.2zM127.3 193v.2h2.1v-.2zM129.7 193v.2h.2v-.2zM130.1 193v.2h2.1v-.2zM132.5 193v.2h.2v-.2z"/>
<path d="M133 193v.2h2.1v-.2zM135.3 193v.2h.2v-.2zM135.8 193v.2h2.1v-.2zM138.2 193v.2h.1v-.2zM138.6 193v.2h2.1v-.2zM141 193v.2h.2v-.2zM141.4 193v.2h2.2v-.2zM143.8 193v.2h.2v-.2zM144.3 193v.2h2.1v-.2zM146.6 193v.2h.2v-.2zM147.1 193v.2h2.1v-.2zM149.5 193v.2h.1v-.2zM149.9 193v.2h2.2v-.2z"/>
<path d="M152.3 193v.2h.2v-.2zM152.7 193v.2h2.2v-.2zM155.2 193v.2h.1v-.2zM155.6 193v.2h2.1v-.2zM157.9 193v.2h.3v-.2zM158.4 193v.2h2.1v-.2zM160.8 193v.2h.2v-.2zM161.2 193v.2h2.2v-.2zM163.6 193v.2h.2v-.2zM164.1 193v.2h2.1v-.2zM166.5 193v.2h.1v-.2zM166.9 193v.2h2.1v-.2zM169.3 193v.2h.2v-.2z"/>
<path d="M169.7 193v.2h2.1v-.2zM172.1 193v.2h.2v-.2zM172.6 193v.2h2.1v-.2zM174.9 193v.2h.2v-.2zM175.4 193v.2h2.1v-.2zM177.8 193v.2h.1v-.2zM178.2 193v.2h2.1v-.2zM180.6 193v.2h.2v-.2zM181 193v.2h2.1v-.2zM183.4 193v.2h.2v-.2zM183.9 193v.2h2.1v-.2zM186.3 193v.2h.1v-.2zM186.7 193v.2h2.1v-.2z"/>
<path d="M189.1 193v.2h.2v-.2zM189.5 193v.2h2.1v-.2zM191.9 193v.2h.2v-.2zM192.4 193v.2h2.1v-.2zM194.7 193v.2h.2v-.2zM195.2 193v.2h2.1v-.2zM197.6 193v.2h.1v-.2zM198 193v.2h2.1v-.2zM200.4 193v.2h.2v-.2zM200.8 193v.2h2.1v-.2zM203.2 193v.2h.2v-.2zM203.7 193v.2h2.1v-.2zM206 193v.2h.2v-.2z"/>
<path d="M206.4 184.6v2.1h.2v-2.1zM206.4 187v.2h.2v-.2zM206.4 187.4v2.1h.2v-2.1zM206.4 189.8v.2h.2v-.2zM206.4 190.2v2.2h.2v-2.2zM206.4 192.6v.2h.2v-.2z"/>
</g>
<g font-size="3.1">
<text x="135.8" y="87.8">SIEMENS</text>
<text x="73.5" y="179.7">SIEMENS</text>
</g>
<g font-size="2.6">
<text x="131.2" y="171.6">3~</text>
<text x="131.9" y="168.4">M</text>
</g>
<g font-size="2.2">
<text x="21" y="15.7">L1</text>
<text x="268" y="15.7">L1</text>
<text x="21.8" y="21.4">N</text>
<text x="268" y="21.4">N</text>
<text x="20.9" y="27">PE</text>
<text x="268" y="27">PE</text>
<text x="19.9" y="32.7">24v</text>
<text x="268" y="32.7">24v</text>
<text x="21" y="38.3">0v</text>
<text x="268" y="38.3">0v</text>
<text x="9.5" y="68.3">-Q1</text>
<text x="52.5" y="147.5">+ROB</text>
<text x="66" y="157.4">-M1</text>
<text x="185.9" y="178.4">G</text>
<text x="3.7" y="198">+A1/61</text>
<text x="290.7" y="198">59</text>
<text x="43.1" y="203.8">Delta Robota</text>
<text x="133.5" y="201.5">FP BARAKALDO</text>
<text x="175.7" y="201.5">Eje A1</text>
</g>
<g font-size="1.6">
<text x="19.3" y="2.5">0</text>
<text x="50.5" y="2.5">1</text>
<text x="78.7" y="2.5">2</text>
<text x="107.1" y="2.5">3</text>
<text x="135.3" y="2.4">4</text>
<text x="163.7" y="2.4">5</text>
<text x="191.9" y="2.4">6</text>
<text x="220.2" y="2.4">7</text>
<text x="248.5" y="2.4">8</text>
<text x="279.6" y="2.4">9</text>
<text x="12.7" y="15.5">+A1/55.8 /</text>
<text x="270.8" y="15.5">/ 59.0</text>
<text x="13.5" y="21.1">+A1/55.8 /</text>
<text x="270" y="21.1">/ 59.0</text>
<text x="12.6" y="26.8">+A1/55.8 /</text>
<text x="271" y="26.8">/ 59.0</text>
<text x="11.5" y="32.4">+A1/57.9 /</text>
<text x="272" y="32.4">/ 59.0</text>
<text x="12.7" y="38.1">+A1/61.9 /</text>
<text x="270.8" y="38.1">/ 59.0</text>
<text x="18.5" y="69.2">SH1</text>
<text x="46.9" y="69.2">L1</text>
<text x="52.5" y="69.2">L2</text>
<text x="58.2" y="69.2">L3</text>
<text x="66.6" y="69.2">PE1</text>
<text x="78" y="69.2">STO1</text>
<text x="86.4" y="69.2">STO+</text>
<text x="95" y="69.2">STO2</text>
<text x="103.4" y="69.2">+24V</text>
<text x="111.9" y="69.2">M</text>
<text x="133.3" y="69.2">X4</text>
<text x="137.4" y="69.2">.</text>
<text x="149.1" y="69.2">X150 P1</text>
<text x="157.2" y="69.2">.</text>
<text x="169" y="69.2">X150 P2</text>
<text x="177" y="69.2">.</text>
<text x="195.6" y="69.2">X8</text>
<text x="199.6" y="69.2">1</text>
<text x="205.2" y="69.2">2</text>
<text x="210.9" y="69.2">3</text>
<text x="216.6" y="69.2">4</text>
<text x="222.2" y="69.2">6</text>
<text x="227.9" y="69.2">7</text>
<text x="244.9" y="69.2">5</text>
<text x="250.5" y="69.2">8</text>
<text x="256.2" y="69.2">9</text>
<text x="261.8" y="69.2">10</text>
<text x="49.1" y="73">200V</text>
<text x="101.8" y="73">24V SUPPLY</text>
<text x="202" y="75.6" transform="rotate(-90 202 75.6)">I1.0</text>
<text x="207.6" y="75.6" transform="rotate(-90 207.6 75.6)">I1.1</text>
<text x="213.3" y="75.6" transform="rotate(-90 213.3 75.6)">I1.2</text>
<text x="218.9" y="75.6" transform="rotate(-90 218.9 75.6)">I1.3</text>
<text x="125.1" y="90">SINAMICS V90, PROFINET,1/3 AC 200V 0.4kW</text>
<text x="133.9" y="93.8">6SL3210-5FB10-4UF1</text>
<text x="136.3" y="91.9">SINAMICS V90</text>
<text x="168" y="99.4">X5</text>
<text x="173.3" y="99.2">.</text>
<text x="48.3" y="105">MOTOR</text>
<text x="64.3" y="105">RESISTOR</text>
<text x="202" y="103.9" transform="rotate(-90 202 103.9)">Q1.0</text>
<text x="213.3" y="103.9" transform="rotate(-90 213.3 103.9)">Q1.1</text>
<text x="18.5" y="108.8">SH2</text>
<text x="46.9" y="108.8">U</text>
<text x="52.5" y="108.8">V</text>
<text x="58.2" y="108.8">W</text>
<text x="63.8" y="108.8">DCP</text>
<text x="69.5" y="108.8">R2</text>
<text x="75.1" y="108.8">R1</text>
<text x="83.6" y="108.8">PE2</text>
<text x="102.2" y="108.8">X9</text>
<text x="106.3" y="108.8">.</text>
<text x="195.6" y="108.8">X8</text>
<text x="199.6" y="108.8">11</text>
<text x="205.2" y="108.8">12</text>
<text x="210.9" y="108.8">13</text>
<text x="216.6" y="108.8">14</text>
<text x="227.9" y="108.8">17</text>
<text x="233.6" y="108.8">18</text>
<text x="244.9" y="108.8">15</text>
<text x="250.5" y="108.8">16</text>
<text x="256.2" y="108.8">19</text>
<text x="261.8" y="108.8">20</text>
<text x="81" y="158.3">XD2</text>
<text x="85.9" y="158.3">SH</text>
<text x="97.2" y="158.3">2</text>
<text x="102.9" y="158.3">1</text>
<text x="117.8" y="158.3">XD1</text>
<text x="122.7" y="158.3">SH</text>
<text x="128.4" y="158.3">1</text>
<text x="134" y="158.3">2</text>
<text x="139.7" y="158.3">3</text>
<text x="148.2" y="158.3">PE</text>
<text x="183.7" y="158.3">XG</text>
<text x="187.7" y="158.3">.</text>
<text x="73.5" y="181.9">Servomotor 1FL2/3AC 400V</text>
<text x="73.5" y="183.8">1FL2306-6AC11-0HB0</text>
<text x="184" y="182.8">AS17bit</text>
<text x="1.9" y="198.3" transform="rotate(-90 1.9 198.3)">Protegido por derechos de autor. Queda prohibida la difusión o reproducción de este documento, así como la utilización y divulgación de su contenido, a no ser que se autorice expresamente.</text>
<text x="43" y="200.7">Nombre de proyecto</text>
<text x="56.2" y="200.7">Delta_Robota</text>
<text x="99.4" y="202.5">IEC_bas003</text>
<text x="99.4" y="200.3">Número de proyecto</text>
<text x="246.5" y="200.8">=PLC</text>
<text x="272" y="200.8">&amp;</text>
<text x=".7" y="209.3">Cambio</text>
<text x="14.9" y="209.3">Fecha</text>
<text x="29" y="209.3">Nombre</text>
<text x="43" y="209.2">Autor</text>
<text x="56.1" y="209.2">Kepa</text>
<text x="99.4" y="209.2">Comprobado por</text>
<text x="99.4" y="204.8">Número de diseño</text>
<text x="175.9" y="209.2">Fecha</text>
<text x="183.6" y="209.2">27/03/2026</text>
<text x="192.4" y="209.2">Resp.</text>
<text x="216.7" y="209.2">Kepa</text>
<text x="246.5" y="206.3">+A2</text>
<text x="272.1" y="209.2">Hoja</text>
<text x="272.1" y="206.3">Página</text>
<text x="283.3" y="209.2">9</text>
<text x="285.7" y="209.2">desde</text>
<text x="294.6" y="209.2">16</text>
<text x="294.6" y="206.3">58</text>
</g>
<g font-size="1.2">
<text x="34" y="14.6">55152</text>
<text x="155.6" y="14.6">58141</text>
<text x="34" y="20.2">55162</text>
<text x="155.6" y="20.2">58151</text>
<text x="62.2" y="31.5">57115</text>
<text x="183.9" y="31.5">58123</text>
<text x="62.2" y="37.2">61127</text>
<text x="183.9" y="37.2">58133</text>
<text x="46.3" y="51.3">58141</text>
<text x="57.6" y="51.3">58151</text>
<text x="102.9" y="51.3">58123</text>
<text x="111.4" y="51.3">58133</text>
<text x="79.2" y="62.7">Puente</text>
<text x="87.7" y="62.7">Puente</text>
<text x="136.9" y="77.8" transform="rotate(-90 136.9 77.8)">MINI-USB</text>
<text x="199.2" y="74.6" transform="rotate(-90 199.2 74.6)">DI1</text>
<text x="204.8" y="74.6" transform="rotate(-90 204.8 74.6)">DI2</text>
<text x="210.5" y="74.6" transform="rotate(-90 210.5 74.6)">DI3</text>
<text x="216.1" y="74.6" transform="rotate(-90 216.1 74.6)">DI4</text>
<text x="221.8" y="77" transform="rotate(-90 221.8 77)">DI_COM</text>
<text x="227.4" y="77" transform="rotate(-90 227.4 77)">DI_COM</text>
<text x="156.8" y="78.1" transform="rotate(-90 156.8 78.1)">PROFINET</text>
<text x="176.6" y="78.1" transform="rotate(-90 176.6 78.1)">PROFINET</text>
<text x="244.4" y="78.2" transform="rotate(-90 244.4 78.2)">RESERVED</text>
<text x="250.1" y="78.2" transform="rotate(-90 250.1 78.2)">RESERVED</text>
<text x="255.8" y="78.2" transform="rotate(-90 255.8 78.2)">RESERVED</text>
<text x="261.4" y="78.2" transform="rotate(-90 261.4 78.2)">RESERVED</text>
<text x="172.9" y="98.3" transform="rotate(-90 172.9 98.3)">microSD-CARD</text>
<text x="105.8" y="103.9" transform="rotate(-90 105.8 103.9)">ENCODER</text>
<text x="199.2" y="103.9" transform="rotate(-90 199.2 103.9)">DO1+</text>
<text x="204.8" y="103.9" transform="rotate(-90 204.8 103.9)">DO1-</text>
<text x="210.5" y="103.9" transform="rotate(-90 210.5 103.9)">DO2+</text>
<text x="216.1" y="103.9" transform="rotate(-90 216.1 103.9)">DO2-</text>
<text x="227.4" y="103.9" transform="rotate(-90 227.4 103.9)">BK+</text>
<text x="233.1" y="103.9" transform="rotate(-90 233.1 103.9)">BK-</text>
<text x="244.4" y="103.9" transform="rotate(-90 244.4 103.9)">RESERVED</text>
<text x="250.1" y="103.9" transform="rotate(-90 250.1 103.9)">RESERVED</text>
<text x="255.8" y="103.9" transform="rotate(-90 255.8 103.9)">RESERVED</text>
<text x="261.4" y="103.9" transform="rotate(-90 261.4 103.9)">RESERVED</text>
<text x="65.1" y="113.6">Puente</text>
<text x="104.3" y="116.7" transform="rotate(-90 104.3 116.7)">58113</text>
<text x="45" y="122.3" transform="rotate(-90 45 122.3)">58111</text>
<text x="50.6" y="122.3" transform="rotate(-90 50.6 122.3)">58121</text>
<text x="56.3" y="122.3" transform="rotate(-90 56.3 122.3)">58131</text>
<text x="80.6" y="124.9">58131</text>
<text x="144.3" y="122.1">58113</text>
<text x="90.5" y="130.6">58121</text>
<text x="65.8" y="133.4">58111</text>
<text x="186.4" y="142.1" transform="rotate(-90 186.4 142.1)">58113</text>
<text x="127" y="147.8" transform="rotate(-90 127 147.8)">58111</text>
<text x="132.6" y="147.8" transform="rotate(-90 132.6 147.8)">58121</text>
<text x="138.3" y="147.8" transform="rotate(-90 138.3 147.8)">58131</text>
<text x="97.4" y="163.7" transform="rotate(-90 97.4 163.7)">BR-</text>
<text x="103" y="164.1" transform="rotate(-90 103 164.1)">BR+</text>
<text x="128.5" y="162.7" transform="rotate(-90 128.5 162.7)">U</text>
<text x="134.1" y="162.6" transform="rotate(-90 134.1 162.6)">V</text>
<text x="139.8" y="163" transform="rotate(-90 139.8 163)">W</text>
<text x="187.9" y="172.7" transform="rotate(-90 187.9 172.7)">ABSOLUTE ENCODER</text>
<text x="246.5" y="203.2">PLC</text>
<text x="246.5" y="208.8">Armario 2</text>
</g>
<text font-size="1" x="115.2" y="160.1">M23</text>
<g font-size=".9">
<text x="183.4" y="68.9">X</text>
<text x="190.3" y="68.5">1</text>
<text x="90.1" y="108.5">X</text>
<text x="96.9" y="108.1">1</text>
<text x="183.4" y="108.5">X</text>
<text x="190.3" y="108.1">1</text>
<text x="78.4" y="160.2">M17</text>
<text x="180.2" y="160.2">M17</text>
</g>
<g font-size=".8">
<text x="142.5" y="71">8</text>
<text x="145.5" y="71">1</text>
<text x="162.2" y="71">8</text>
<text x="165.3" y="71">1</text>
</g>
<g font-size=".7">
<text x="111.5" y="158.3">2</text>
<text x="113" y="159.6">1</text>
<text x="113" y="156.5">3</text>
</g>
<g font-size=".6">
<text x="75.1" y="158.2">1</text>
<text x="77.3" y="158.2">2</text>
<text x="177" y="158.2">3</text>
<text x="177.1" y="157.3">2</text>
<text x="177.5" y="158.9">4</text>
<text x="178" y="156.8">1</text>
<text x="178" y="157.9">8</text>
<text x="178.6" y="158.9">5</text>
<text x="179" y="157.3">7</text>
<text x="179.1" y="158.2">6</text>
</g>
</svg>
